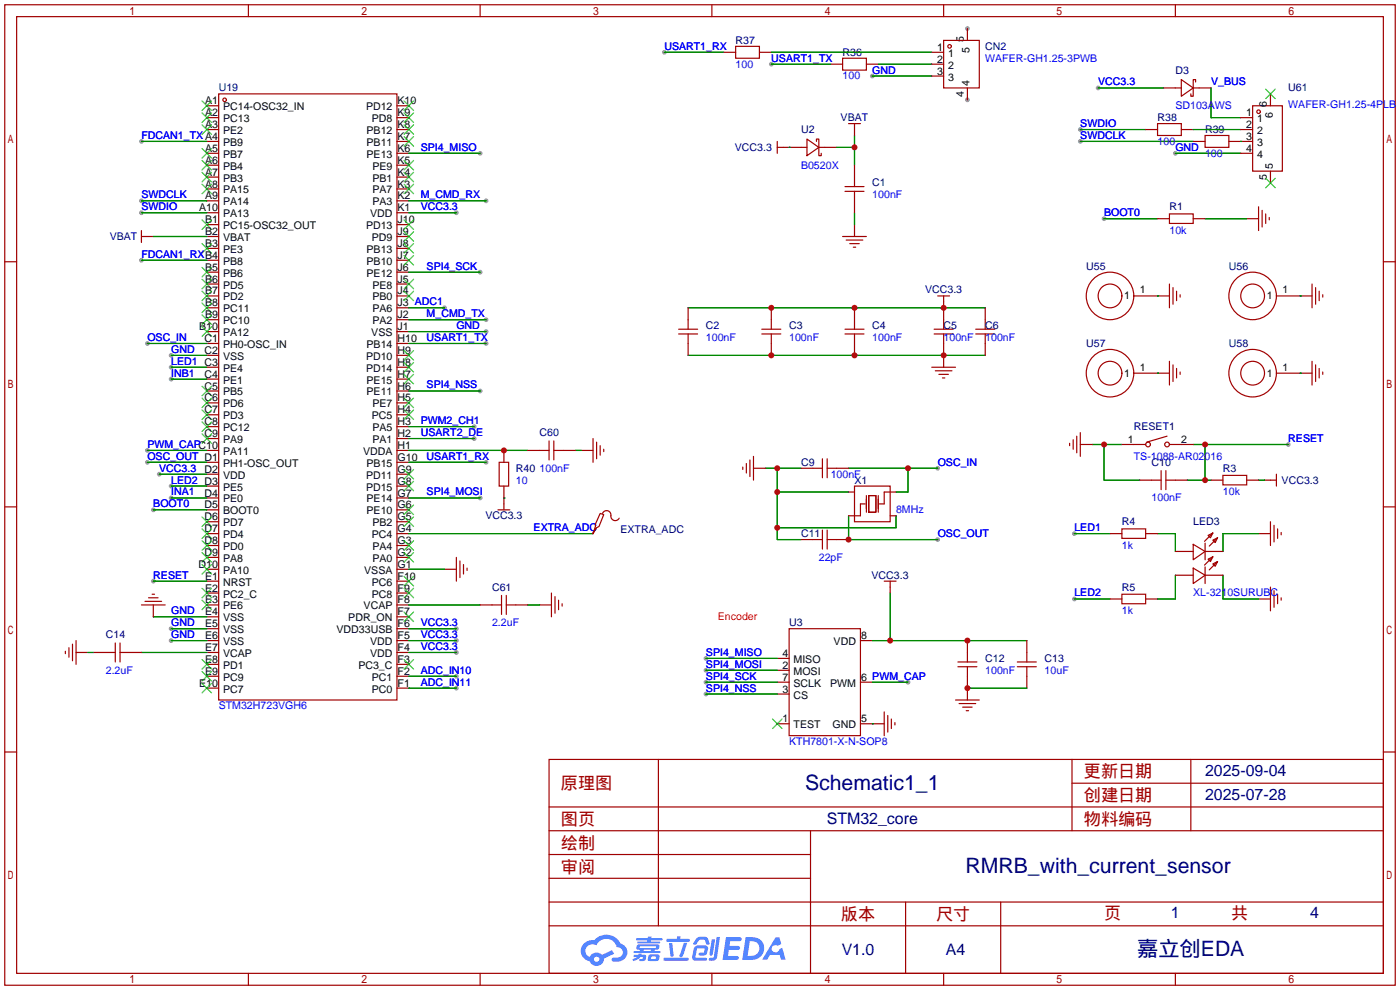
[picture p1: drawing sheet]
<svg xmlns="http://www.w3.org/2000/svg" width="299mm" height="212mm" viewBox="0 0 299 212" stroke-linecap="round" stroke-linejoin="round" font-family="sans-serif">
<g fill="#999">
<circle cx="206.8" cy="6.1" r=".51"/>
<circle cx="206.8" cy="21.3" r=".51"/>
<circle cx="200.4" cy="100.1" r=".51"/>
<circle cx="200.4" cy="115.3" r=".51"/>
<circle cx="236" cy="46.7" r=".51"/>
<circle cx="275.3" cy="95" r=".51"/>
<circle cx="251.2" cy="32.8" r=".51"/>
<circle cx="229.6" cy="114" r=".51"/>
<circle cx="229.6" cy="128" r=".51"/>
<circle cx="150.9" cy="148.3" r=".51"/>
<circle cx="150.9" cy="145.8" r=".51"/>
<circle cx="150.9" cy="140.7" r=".51"/>
<circle cx="150.9" cy="143.3" r=".51"/>
<circle cx="164.8" cy="13.7" r=".51"/>
<circle cx="230.9" cy="27.7" r=".51"/>
<circle cx="230.9" cy="30.2" r=".51"/>
<circle cx="234.7" cy="18.8" r=".51"/>
<circle cx="97.5" cy="139.4" r=".51"/>
<circle cx="97.5" cy="136.9" r=".51"/>
<circle cx="36.6" cy="134.4" r=".51"/>
<circle cx="36.6" cy="136.9" r=".51"/>
<circle cx="103.9" cy="70.9" r=".51"/>
<circle cx="97.5" cy="45.5" r=".51"/>
<circle cx="30.2" cy="45.5" r=".51"/>
<circle cx="36.6" cy="75.9" r=".51"/>
<circle cx="95" cy="65.8" r=".51"/>
<circle cx="101.3" cy="91.2" r=".51"/>
<circle cx="32.8" cy="124.2" r=".51"/>
<circle cx="103.9" cy="98.8" r=".51"/>
<circle cx="103.9" cy="73.4" r=".51"/>
<circle cx="102.6" cy="83.6" r=".51"/>
<circle cx="102.6" cy="58.2" r=".51"/>
<circle cx="102.6" cy="32.8" r=".51"/>
<circle cx="102.6" cy="106.4" r=".51"/>
<circle cx="103.9" cy="42.9" r=".51"/>
<circle cx="103.9" cy="68.3" r=".51"/>
<circle cx="31.5" cy="73.4" r=".51"/>
<circle cx="31.5" cy="98.8" r=".51"/>
<circle cx="32.8" cy="109" r=".51"/>
<circle cx="30.2" cy="42.9" r=".51"/>
<circle cx="194.1" cy="145.8" r=".51"/>
<circle cx="31.5" cy="96.3" r=".51"/>
<circle cx="36.6" cy="106.4" r=".51"/>
<circle cx="36.6" cy="81" r=".51"/>
<circle cx="36.6" cy="78.5" r=".51"/>
<circle cx="36.6" cy="103.9" r=".51"/>
<circle cx="97.5" cy="134.4" r=".51"/>
<circle cx="142" cy="11.2" r=".51"/>
<circle cx="186.4" cy="16.3" r=".51"/>
<circle cx="34" cy="101.3" r=".51"/>
<circle cx="101.3" cy="93.7" r=".51"/>
<circle cx="30.2" cy="30.2" r=".51"/>
<circle cx="30.2" cy="55.6" r=".51"/>
<circle cx="97.5" cy="144.5" r=".51"/>
<circle cx="97.5" cy="147.1" r=".51"/>
</g>
<g fill="none" stroke="#a10000" stroke-width=".25">
<path d="M1 1h297.2v209.6h-297.2zM3.6 3.6h292.1v204.4h-292.1zM53.1 1v2.6M102.6 1v2.6M152.1 1v2.6M201.7 1v2.6M251.2 1v2.6M1 55.9h2.6M295.7 55.9h2.5M1 108.3h2.6M295.7 108.3h2.5M1 160.7h2.6"/>
<path d="M117.3 162.3h178.4v45.7h-178.4zM117.3 177.5h178.4M117.3 172.5h178.4M140.7 162.3v35.6M173.2 177.5v30.5M229.1 162.3v15.2M229.1 167.4h66.6M254.5 162.3v15.2M295.7 160.7h2.5M117.3 182.6h55.9M117.3 197.9h178.4M117.3 192.8h178.4"/>
<path d="M117.3 187.7h55.9M193.5 192.8v15.2M213.9 192.8v15.2M53.1 208v2.6M102.6 208v2.6M152.1 208v2.6M201.7 208v2.6M251.2 208v2.6"/>
</g>
<g fill="#5487ff">
<path d="M155.2 200.3h2.6a.48 .48 0 0 1 .7 .4 .48 .48 0 0 1-.6 .4h-1.8l-.2 1.1h1.9a.43 .43 0 0 1 .4 .4 .43 .43 0 0 1-.5 .4h-1.9l-.2 1.3h1.7a.45 .45 0 0 1 .5 .2 .45 .45 0 0 1-.1 .6h-3.3z"/>
<path d="M165.7 200.3h.9l.4 1.5-.8 .3a.84 .84 0 0 0-1.2 .3 .84 .84 0 0 0 .4 1.1 .84 .84 0 0 0 1.1-.4l.1-.2 .6-.3 .7 2.5h-1l-.2-1h-2.1l-.6 1h-1.1z"/>
<path d="M152.1 200.8h.7l-.5 3.1a.36 .36 0 0 1-.3 .3 .36 .36 0 0 1-.4-.3z"/>
<path d="M153.2 200.2h.7l-.6 4.3a1.13 1.13 0 0 1-1.8 .6l.2-.4h.7l.2-.2z"/>
<path d="M148.9 200.6l.6-.4h1a.77 .77 0 0 1 .9 .5l.3 1-.2 .2h-.5l-.3-.9-.2-.2-1 .1-.7 1-.6-.1-.1-.2z"/>
<path d="M148.4 202.4l.6-.3h1.7a.81 .81 0 0 1 .7 .5 .81 .81 0 0 1-.2 .8 .81 .81 0 0 1-.9 .8h-.7a.32 .32 0 0 1-.3-.3 .32 .32 0 0 1 .4-.3h.7l.2-.9-1.6 .1-.4 1.8 2.2 .1a.32 .32 0 0 1 .3 .4 .32 .32 0 0 1-.4 .2h-2.2l-.5-.3-.1-.5z"/>
<path d="M141.9 204.7h5a.33 .33 0 0 1 .3 .3 .33 .33 0 0 1-.3 .3h-4.9l-.2-.1z"/>
<path d="M146.1 201.5h.8l-.7 2a.98 .98 0 0 1-.7 1.1l-.3-.3z"/>
<path d="M143 201.6h.7l.3 2.5a.34 .34 0 0 1-.3 .4 .34 .34 0 0 1-.4-.3z"/>
<path d="M142.5 200.7h2.1l.3-.6h.6l-.1 .6h1.7a.32 .32 0 0 1 .4 .3 .32 .32 0 0 1-.4 .3h-4.5l-.2-.2z"/>
<path d="M135.5 204.1h.9l.1-.3h.6v.3h.8a.82 .82 0 0 1-.5 1.3h-.8v-.4l.7-.1 .1-.3a.68 .68 0 0 0-1 .4l-1.1 .4-.1-.4 .9-.5h-.7z"/>
<path d="M136 200.5h2.4l.1-.3h.7v.3h2.2l.2 .3-.2 .2h-2.3v.2h1.8l.2 .3-.2 .1h-4.5l-.1-.4h2l.1-.2h-2.3l-.1-.2z"/>
<path d="M159.4 200.3l-.8 4.9h1.7a2.5 2.5 0 0 0 3-2.5 2.5 2.5 0 0 0-3.1-2.4zM160.3 201.1a1.61 1.61 0 0 1 2 1.5 1.61 1.61 0 0 1-1.8 1.7h-.7z"/>
<path d="M136.2 202a.55 .55 0 0 0-.2 .8 .55 .55 0 0 0 .7 .2l.1 .3h-1.3v.3l5.4 .1 .3-.2-.2-.2h-1.2l.2-.3a.7 .7 0 0 0 .8-.3 .7 .7 0 0 0 0-.8l-4.2-.1zM136.8 202.3l3.3-.1 .1 .1-.2 .3h-3.2zM137.5 203h1.7l-.2 .3h-1.4z"/>
<path d="M138.6 204.2a1.05 1.05 0 0 0 0 1.2 2.91 2.91 0 0 0 2.2-.2 .98 .98 0 0 0 0-1.2h-1.6zM139.2 204.5l.9-.1 .1 .4-.2 .2-.8-.1z"/>
<path d="M124.9 201.6a2.23 2.23 0 0 0-.7 2.3 2.23 2.23 0 0 0 1.8 1.6 1.58 1.58 0 0 0 1.8 .9 1.58 1.58 0 0 0 1.3-1.5l2.2-1.1-.5-.7-2.1 1a1.65 1.65 0 0 0-2.7 .4 1.45 1.45 0 0 1-.8-1.9 1.45 1.45 0 0 1 2-.7l.3 .1a2.3 2.3 0 0 1 2.3-1.3 2.3 2.3 0 0 1 2 1.7 1.12 1.12 0 0 1 1.3 1 1.12 1.12 0 0 1-1.1 1.2h-.7a.45 .45 0 0 0-.6 .4 .45 .45 0 0 0 .5 .5 2.21 2.21 0 0 0 2.2-.5 2.21 2.21 0 0 0 .5-2.3 2.13 2.13 0 0 0-1.3-1.1 3.3 3.3 0 0 0-5.6-.7l-1.1 .1zM127 205a.57 .57 0 0 1 1.1 0 .57 .57 0 0 1-1.1 0z"/>
</g>
<g fill="none" stroke="#a10000" stroke-width=".25">
<path d="M154.7 11.2h2.5M157.2 9.9h5.1v2.5h-5.1zM162.3 11.2h2.5M177.5 13.7h2.6M180.1 12.4h5.1v2.6h-5.1zM185.2 13.7h2.5M199.1 13.7h2.6M199.1 11.2h2.6M199.1 16.3h2.6M201.7 8.6h7.6v10.2h-7.6zM206.8 6.1v2.5M206.8 18.8v2.5"/>
<path d="M248.7 18.8h3.8M252.5 17l2.5 1.8-2.5 1.8zM255 18.8h3.8M255.5 17.5v-.5h-.5v3.6h-.5v-.5M44.2 27.7h2.5M44.2 30.2h2.5M44.2 22.6h2.5M44.2 25.1h2.5M44.2 32.8h2.5M44.2 35.3h2.5M44.2 37.8h2.5M46.7 20.1h38.1v129.5h-38.1z"/>
<path d="M84.8 27.7h2.6M84.8 30.2h2.6M84.8 22.6h2.6M84.8 25.1h2.6M84.8 32.8h2.6M84.8 35.3h2.6M84.8 37.8h2.6M166.1 31.5h6.4M166.1 30.2v2.6M172.5 29.7l2.5 1.8-2.5 1.8zM174.5 30.2v-.5h.5v3.6h.5v-.5M175 31.5h3.8"/>
<path d="M180.6 39.9h4.1M181.4 26.4h2.5M182.6 26.4v2.6M182.6 35.3v4.6M244.9 27.7h2.5M247.4 26.4h5.1v2.6h-5.1zM252.5 27.7h2.5M255 30.2h2.6M257.6 29h5v2.5h-5zM262.6 30.2h5.1M265.2 27.7h2.5M265.2 25.1h2.5"/>
<path d="M265.2 32.8h2.5M267.7 22.6h6.4v14h-6.4zM271.5 20.1v2.5M271.5 36.6v2.5M30.2 50.5h2.6M30.2 49.3v2.5M44.2 50.5h2.5M44.2 40.4h2.5M44.2 42.9h2.5M44.2 45.5h2.5M44.2 48h2.5M44.2 53.1h2.5"/>
<path d="M44.2 55.6h2.5M44.2 58.2h2.5M84.8 50.5h2.6M84.8 40.4h2.6M84.8 42.9h2.6M84.8 45.5h2.6M84.8 48h2.6M84.8 53.1h2.6M84.8 55.6h2.6M84.8 58.2h2.6M180.1 50.5h5.1M180.6 40.9h4.1"/>
<path d="M180.8 51.3h3.6M181.6 52.1h2M182.4 52.8h.5M182.6 40.9v4.6M182.6 48v2.5M247.4 46.7h2.5M249.9 45.7h5.1v2.1h-5.1zM255 46.7h2.6M266.4 46.7h2.6M269 44.2v5.1M269.7 45v3.5M270.5 45.7v2.1"/>
<path d="M271.3 46.5v.5M44.2 63.2h2.5M44.2 78.5h2.5M44.2 60.7h2.5M44.2 65.8h2.5M44.2 68.3h2.5M44.2 70.9h2.5M44.2 73.4h2.5M44.2 75.9h2.5M84.8 63.2h2.6M84.8 78.5h2.6M84.8 60.7h2.6"/>
<path d="M84.8 65.8h2.6M84.8 68.3h2.6M84.8 70.9h2.6M84.8 73.4h2.6M84.8 75.9h2.6M145 71.4h4.1M145 70.4h4.1M147.1 65.8v4.6M147.1 71.4v4.5M162.8 71.4h4.1M162.8 70.4h4.1M164.8 65.8v4.6"/>
<path d="M164.8 71.4v4.5M180.6 71.4h4.1M180.6 70.4h4.1M182.6 65.8v4.6M182.6 71.4v4.5M199.1 78.5h5.1M199.6 71.4h4.1M199.6 70.4h4.1M199.9 79.2h3.6M200.4 63.2h2.5M201.7 63.2v7.2M201.7 71.4v7.1"/>
<path d="M208.5 71.4h4.1M208.5 70.4h4.1M210.6 65.8v4.6M210.6 71.4v4.5M242.3 63.2h7.6M242.3 79.8h7.6M249.9 60.7v5.1M249.9 77.2v5.1M250.7 61.5v3.5M250.7 78v3.5M251.5 62.2v2.1M251.5 78.7v2.1"/>
<path d="M252.2 63v.5M252.2 79.5v.5M272.8 63.2h7.6M272.8 79.8h7.6M280.4 60.7v5.1M280.4 77.2v5.1M281.2 61.5v3.5M281.2 78v3.5M281.9 62.2v2.1M281.9 78.7v2.1M282.7 63v.5M282.7 79.5v.5"/>
<path d="M44.2 81h2.5M44.2 83.6h2.5M44.2 86.1h2.5M44.2 88.6h2.5M44.2 91.2h2.5M44.2 93.7h2.5M44.2 96.3h2.5M44.2 98.8h2.5M84.8 81h2.6M84.8 83.6h2.6M84.8 86.1h2.6M84.8 88.6h2.6"/>
<path d="M84.8 91.2h2.6M84.8 93.7h2.6M84.8 96.3h2.6M84.8 98.8h2.6M106.7 98.8h2v5.1h-2zM107.7 96.3v2.5M112.8 96.3h4.5M117.3 94.2v4.1M118.4 96.3h4.5M118.4 94.2v4.1M124.2 96.3h2.5M126.7 93.7v5.1"/>
<path d="M127.5 94.5v3.5M128.3 95.2v2.1M129 96v.5M158.7 99.8v.5M159.5 99.1v2M160.3 98.3v3.6M161 97.5v5.1M175.8 98v4.1M176.8 98v4.1M200.7 80h2M201.4 80.8h.5M228.6 94.7v.5"/>
<path d="M229.4 94v2M230.1 93.2v3.6M230.9 95h2.5M230.9 92.5v5M239.8 95h5.1M249.4 93.2l-4.3 1.3M249.9 95h5.1M44.2 114h2.5M44.2 101.3h2.5M44.2 103.9h2.5M44.2 106.4h2.5M44.2 109h2.5"/>
<path d="M44.2 111.5h2.5M44.2 116.6h2.5M44.2 119.1h2.5M84.8 114h2.6M84.8 101.3h2.6M84.8 103.9h2.6M84.8 106.4h2.6M84.8 109h2.6M84.8 111.5h2.6M84.8 116.6h2.6M84.8 119.1h2.6M97.5 119.1v5.1"/>
<path d="M98.3 119.9v3.5M106.4 109h2.6M107.7 103.9v5.1M126.7 113.8v.2M128.3 109.7l.7 .3-1 2.5-.5 .3-.8 1.2 .6-1.5v-.5zM128.8 109.7a.93 .93 0 0 1 1.1-.5 .93 .93 0 0 1 .7 1 .94 .94 0 0 0 .6 1 .94 .94 0 0 0 1.1-.5M161 100.1h2.6M171.2 100.1h4.6M171.2 115.3h4.6M175.8 113.3v4M176.8 100.1h4.6M176.8 113.3v4"/>
<path d="M176.8 115.3h4.6M181.4 105.2h1.2M182.6 103.9h7.6v7.6h-7.6zM184.9 107.7h-1v2.5h-2.5M185.2 105.9v3.6M185.7 105.9h1.5v3.6h-1.5zM187.7 105.9v3.6M190.2 110.2h1.3M191.5 105.2h-2.5v2.5h-1M237.2 114h2.6M239.8 113h5.1v2.1h-5.1zM243.6 102.6h4.6"/>
<path d="M244.9 114h2.5M248.2 100.6v4M249.2 102.6h4.5M249.2 100.6v4M251.2 117.9h3.8M255 116.3l2.6 1.6-2.6 1.7zM257.6 116.1v3.5M257.6 117.9h3.8M258.2 119.5l1-.5-.5 1zM258.2 114.4l1-.5-.5 1zM258.8 102.6h2.6M259.2 115.4l1-.5-.5 1.1z"/>
<path d="M259.2 119l-1.8 1.8M259.2 113.9l-1.8 1.8M260.2 114.9l-1.8 1.8M261.4 101.6h5v2h-5zM266.4 102.6h2.6M269 114h2.5M270.3 102.6h2.5M271.5 111.5v5.1M272.3 112.3v3.5M272.8 101.3v2.6M273 113v2.1M273.8 113.8v.5"/>
<path d="M14 139.2v.5M14.7 138.4v2.1M15.5 137.7v3.5M16.3 139.4h2.5M16.3 136.9v5.1M20.1 139.4h4.5M24.6 137.4v4.1M25.7 139.4h4.5M25.7 137.4v4.1M30.2 129.3h5.1M31 128.5h3.5M31.7 127.8h2.1"/>
<path d="M32.5 127h.5M32.8 129.3v2.5M44.2 136.9h2.5M44.2 124.2h2.5M44.2 121.7h2.5M44.2 126.7h2.5M44.2 129.3h2.5M44.2 131.8h2.5M44.2 134.4h2.5M44.2 139.4h2.5M84.8 136.9h2.6M84.8 124.2h2.6"/>
<path d="M84.8 121.7h2.6M84.8 126.7h2.6M84.8 129.3h2.6M84.8 131.8h2.6M84.8 134.4h2.6M84.8 139.4h2.6M95 121.7h2.5M99.1 120.6v2.1M99.8 121.4v.5M102.6 129.3h4.6M107.2 127.3v4M108.2 129.3h4.6"/>
<path d="M108.2 127.3v4M115.3 129.3h2.6M117.9 126.7v5.1M118.6 127.5v3.6M119.4 128.3v2M120.1 129v.5M168.7 134.4h15.2v22.8h-15.2zM183.9 136.9h2.5M189 124.2h2.5M190.2 124.2v2.5M206.8 136.9v4.6M219.5 136.9v4.6"/>
<path d="M237.2 128h2.6M239.8 127h5.1v2h-5.1zM244.9 128h2.5M251.2 122.9h3.8M255 121.4l2.6 1.5-2.6 1.8zM257.6 122.9h3.8M257.6 121.2v3.5M259.2 120.5l1-.5-.5 1zM260.2 120l-1.8 1.8M269 128h2.5M271.5 125.5v5.1M272.3 126.2v3.6"/>
<path d="M273 127v2M273.8 127.8v.5M44.2 142h2.5M44.2 144.5h2.5M44.2 147.1h2.5M84.8 142h2.6M84.8 144.5h2.6M84.8 147.1h2.6M166.1 140.7h2.6M166.1 143.3h2.6M166.1 148.3h2.6M166.1 145.8h2.6"/>
<path d="M166.1 154.7h2.6M183.9 145.8h2.5M183.9 154.7h5.1M189 152.1v5.1M189.7 152.9v3.6M190.5 153.7v2M191.3 154.4v.5M204.2 149.6h5.1M204.7 142.5h4.1M204.7 141.5h4.1M205 150.4h3.5M205.7 151.1h2.1"/>
<path d="M206.5 151.9h.5M206.8 142.5v7.1M217.4 142.5h4.1M217.4 141.5h4.1M219.5 142.5v4.6"/>
<circle cx="202.9" cy="9.9" r=".38"/>
<circle cx="48" cy="21.3" r=".38"/>
<circle cx="269" cy="23.9" r=".38"/>
<circle cx="237.2" cy="79.8" r="2.54"/>
<circle cx="237.2" cy="63.2" r="2.54"/>
<circle cx="237.2" cy="63.2" r="5.1"/>
<circle cx="237.2" cy="79.8" r="5.1"/>
<circle cx="267.7" cy="79.8" r="2.54"/>
<circle cx="267.7" cy="63.2" r="2.54"/>
<circle cx="267.7" cy="63.2" r="5.1"/>
<circle cx="267.7" cy="79.8" r="5.1"/>
<circle cx="245.4" cy="95" r=".51"/>
<circle cx="249.4" cy="95" r=".51"/>
</g>
<g fill="none" stroke="#008700" stroke-width=".25">
<path d="M142 11.2h12.7M164.8 13.7h12.7M164.8 11.2h34.3M186.4 16.3h12.7M187.7 13.7h11.4M234.7 18.8h14M258.8 18.8v6.3h6.4M30.2 30.2h14M87.4 32.8h15.2M168.7 31.5h.1M178.8 31.5h3.8M182.6 29v6.3"/>
<path d="M230.9 27.7h14M230.9 30.2h24.1M251.2 32.8h14M255 27.7h10.2M265.2 30.2h.1M30.2 45.5h14M30.2 42.9h14M30.2 55.6h14M32.8 50.5h11.4M87.4 45.5h10.1M87.4 58.2h15.2M87.4 42.9h16.5"/>
<path d="M182.6 45.5v2.5M236 46.7h11.4M257.6 46.7h8.8M31.5 73.4h12.7M36.6 75.9h7.6M36.6 78.5h7.6M87.4 65.8h7.6M87.4 70.9h16.5M87.4 73.4h16.5M87.4 68.3h16.5M147.1 65.8h63.5M147.1 75.9h63.5"/>
<path d="M247.4 63.2h.1M247.4 79.8h.1M277.9 79.8h.1M277.9 63.2h.1M31.5 96.3h12.7M31.5 98.8h12.7M36.6 81h7.6M87.4 96.3h25.4M87.4 91.2h13.9M87.4 98.8h16.5M87.4 83.6h15.2M87.4 93.7h13.9"/>
<path d="M122.9 96.3h1.3M233.4 95h6.4M236 95v7.6h7.6M255 95h20.3M257.6 95v7.6M32.8 109h11.4M34 101.3h10.2M36.6 106.4h7.6M36.6 103.9h7.6M87.4 114h39.3M87.4 106.4h15.2M107.7 106.4h.1"/>
<path d="M163.6 100.1h7.6M166.1 100.1v15.2h5.1M166.1 105.2h15.3M181.4 100.1h19M181.4 110.2v5.1h19M191.5 110.2v2.6h-25.4M194.1 100.1v5.1h-2.6M229.6 114h7.6M247.4 114h3.8v3.9M253.7 102.6h5.1M269 102.6h1.3M269 114h-7.6v3.9"/>
<path d="M18.8 139.4h1.3M30.2 139.4h14M32.8 131.8h11.4M32.8 124.2h11.4M36.6 136.9h7.6M36.6 134.4h7.6M87.4 136.9h10.1M87.4 139.4h10.1M87.4 134.4h10.1M87.4 121.7h7.6M87.4 129.3h15.2M112.8 129.3h2.5"/>
<path d="M186.4 136.9h33.1M190.2 126.7v10.2M229.6 128h7.6M251.2 122.9v5.1h-3.8M261.4 122.9v5.1h7.6M87.4 147.1h10.1M87.4 144.5h10.1M150.9 148.3h15.2M150.9 145.8h15.2M150.9 140.7h15.2M150.9 143.3h15.2M186.4 154.7h.1"/>
<path d="M186.4 145.8h7.7M206.8 147.1h12.7"/>
</g>
<g fill="none" stroke="#3c3" stroke-width=".25">
<path d="M270.5 19.1l2 2M272.5 19.1l-2 2M43.2 21.6l2 2M43.2 24.1l2 2.1M43.2 26.7l2 2M43.2 31.8l2 2M43.2 34.3l2 2M43.2 36.8l2 2.1M43.2 39.4l2 2M45.2 21.6l-2 2M45.2 24.1l-2 2.1M45.2 26.7l-2 2"/>
<path d="M45.2 31.8l-2 2M45.2 34.3l-2 2M45.2 36.8l-2 2.1M45.2 39.4l-2 2M86.4 39.4l2 2M86.4 36.8l2 2.1M86.4 34.3l2 2M86.4 29.2l2 2M86.4 26.7l2 2M86.4 24.1l2 2.1M86.4 21.6l2 2M88.4 24.1l-2 2.1"/>
<path d="M88.4 26.7l-2 2M88.4 39.4l-2 2M88.4 36.8l-2 2.1M88.4 34.3l-2 2M88.4 29.2l-2 2M88.4 21.6l-2 2M270.5 38.1l2 2M272.5 38.1l-2 2M43.2 47l2 2M43.2 52.1l2 2M43.2 57.2l2 2M43.2 59.7l2 2"/>
<path d="M45.2 47l-2 2M45.2 52.1l-2 2M45.2 57.2l-2 2M45.2 59.7l-2 2M86.4 59.7l2 2M86.4 54.6l2 2M86.4 52.1l2 2M86.4 49.5l2 2.1M86.4 47l2 2M88.4 47l-2 2M88.4 49.5l-2 2.1M88.4 59.7l-2 2"/>
<path d="M88.4 54.6l-2 2M88.4 52.1l-2 2M43.2 62.2l2 2.1M43.2 64.8l2 2M43.2 67.3l2 2M43.2 69.8l2 2.1M45.2 62.2l-2 2.1M45.2 64.8l-2 2M45.2 67.3l-2 2M45.2 69.8l-2 2.1M86.4 77.5l2 2M86.4 74.9l2 2.1"/>
<path d="M86.4 62.2l2 2.1M88.4 74.9l-2 2.1M88.4 77.5l-2 2M88.4 62.2l-2 2.1M43.2 82.5l2 2.1M43.2 85.1l2 2M43.2 87.6l2 2.1M43.2 90.2l2 2M43.2 92.7l2 2M45.2 82.5l-2 2.1M45.2 85.1l-2 2M45.2 87.6l-2 2.1"/>
<path d="M45.2 90.2l-2 2M45.2 92.7l-2 2M86.4 87.6l2 2.1M86.4 85.1l2 2M86.4 80l2 2M88.4 85.1l-2 2M88.4 87.6l-2 2.1M88.4 80l-2 2M43.2 110.5l2 2M43.2 113l2 2.1M43.2 115.6l2 2M43.2 118.1l2 2"/>
<path d="M45.2 110.5l-2 2M45.2 113l-2 2.1M45.2 115.6l-2 2M45.2 118.1l-2 2M86.4 118.1l2 2M86.4 115.6l2 2M86.4 110.5l2 2M86.4 107.9l2 2.1M86.4 102.9l2 2M86.4 100.3l2 2.1M88.4 102.9l-2 2M88.4 118.1l-2 2"/>
<path d="M88.4 115.6l-2 2M88.4 110.5l-2 2M88.4 107.9l-2 2.1M88.4 100.3l-2 2.1M43.2 120.6l2 2.1M43.2 125.7l2 2.1M43.2 128.3l2 2M45.2 120.6l-2 2.1M45.2 125.7l-2 2.1M45.2 128.3l-2 2M86.4 130.8l2 2M86.4 125.7l2 2.1"/>
<path d="M86.4 123.2l2 2M88.4 130.8l-2 2M88.4 125.7l-2 2.1M88.4 123.2l-2 2M43.2 141l2 2M43.2 143.5l2 2M43.2 146.1l2 2M45.2 141l-2 2M45.2 143.5l-2 2M45.2 146.1l-2 2M86.4 141l2 2M88.4 141l-2 2"/>
<path d="M165.1 153.7l2 2M167.1 153.7l-2 2"/>
</g>
<g fill="#c00">
<circle cx="182.6" cy="31.5" r=".63"/>
<circle cx="164.8" cy="65.8" r=".63"/>
<circle cx="182.6" cy="65.8" r=".63"/>
<circle cx="201.7" cy="65.8" r=".63"/>
<circle cx="164.8" cy="75.9" r=".63"/>
<circle cx="182.6" cy="75.9" r=".63"/>
<circle cx="201.7" cy="75.9" r=".63"/>
<circle cx="166.1" cy="100.1" r=".63"/>
<circle cx="166.1" cy="105.2" r=".63"/>
<circle cx="166.1" cy="112.8" r=".63"/>
<circle cx="194.1" cy="100.1" r=".63"/>
<circle cx="181.4" cy="115.3" r=".63"/>
<circle cx="257.6" cy="102.6" r=".63"/>
<circle cx="257.6" cy="95" r=".63"/>
<circle cx="236" cy="95" r=".63"/>
<circle cx="190.2" cy="136.9" r=".63"/>
<circle cx="206.8" cy="136.9" r=".63"/>
<circle cx="206.8" cy="147.1" r=".63"/>
<circle cx="107.7" cy="96.3" r=".63"/>
</g>
<g font-size="4.5" fill="#000080">
<text x="172.1" y="168.8">Schematic1_1</text>
<text x="206.3" y="186.6">RMRB_with_current_sensor</text>
<text x="243" y="204.4">嘉立创EDA</text>
</g>
<g font-size="3.7" fill="#a00000">
<text x="231.6" y="166.2">更新日期</text>
<text x="119.9" y="168.7">原理图</text>
<text x="231.6" y="171.2">创建日期</text>
<text x="119.9" y="176.3">图页</text>
<text x="231.6" y="176.3">物料编码</text>
<text x="119.9" y="181.4">绘制</text>
<text x="119.9" y="186.5">审阅</text>
<text x="179.7" y="196.6">版本</text>
<text x="200" y="196.6">尺寸</text>
<text x="236" y="196.4">页</text>
<text x="263.1" y="196.4">共</text>
</g>
<g font-size="3.4" fill="#000080">
<text x="257.6" y="165.9">2025-09-04</text>
<text x="257.6" y="171">2025-07-28</text>
<text x="176.7" y="176.1">STM32_core</text>
<text x="250.3" y="196.2">1</text>
<text x="280" y="196.2">4</text>
<text x="179.9" y="204">V1.0</text>
<text x="202.1" y="204">A4</text>
</g>
<g font-size="2.3" fill="#00f">
<text x="142" y="10.6">USART1_RX</text>
<text x="157.2" y="14.4">100</text>
<text x="164.8" y="13.2">USART1_TX</text>
<text x="180.1" y="17">100</text>
<text x="186.4" y="15.7">GND</text>
<text x="210.6" y="13.2">WAFER-GH1.25-3PWB</text>
<text x="234.7" y="18.3">VCC3.3</text>
<text x="251.2" y="23.3">SD103AWS</text>
<text x="258.8" y="18.3">V_BUS</text>
<text x="275.3" y="23.1">WAFER-GH1.25-4PLB</text>
<text x="30.2" y="29.7">FDCAN1_TXA4</text>
<text x="230.9" y="27.1">SWDIO</text>
<text x="230.9" y="29.7">SWDCLK</text>
<text x="89.9" y="32.2">SPI4_MISO</text>
<text x="247.4" y="31">100</text>
<text x="251.2" y="32.2">GND</text>
<text x="257.6" y="33.5">100</text>
<text x="171.2" y="36">B0520X</text>
<text x="30.2" y="44.9">SWDIO</text>
<text x="30.2" y="42.4">SWDCLK</text>
<text x="89.9" y="44.9">VCC3.3</text>
<text x="89.9" y="42.4">M_CMD_RX</text>
<text x="186.4" y="42.4">100nF</text>
<text x="236" y="46.2">BOOT0</text>
<text x="249.9" y="50">10k</text>
<text x="30.2" y="55.1">FDCAN1_RXB4</text>
<text x="91.2" y="57.6">SPI4_SCK</text>
<text x="91.2" y="67.8">M_CMD_TX</text>
<text x="97.5" y="70.3">GND</text>
<text x="31.5" y="72.9">OSC_IN</text>
<text x="36.6" y="75.4">GND</text>
<text x="36.6" y="77.9">LED1 C3</text>
<text x="91.2" y="72.9">USART1_TX</text>
<text x="150.9" y="72.9">100nF</text>
<text x="168.7" y="72.9">100nF</text>
<text x="186.4" y="72.9">100nF</text>
<text x="201.7" y="72.9">100nF</text>
<text x="210.6" y="72.9">100nF</text>
<text x="36.6" y="80.5">INB1</text>
<text x="91.2" y="83">SPI4_NSS</text>
<text x="31.5" y="95.7">PWM_CAPC10</text>
<text x="89.9" y="90.6">PWM2_CH1</text>
<text x="89.9" y="93.2">USART2_DE</text>
<text x="275.3" y="94.5">RESET</text>
<text x="31.5" y="98.3">OSC_OUT D1</text>
<text x="34" y="100.8">VCC3.3</text>
<text x="91.2" y="98.3">USART1_RX</text>
<text x="115.3" y="100.8">100nF</text>
<text x="200.4" y="99.5">OSC_IN</text>
<text x="242.3" y="98.3">TS-1088-AR02016</text>
<text x="36.6" y="105.9">INA1</text>
<text x="36.6" y="103.3">LED2 D3</text>
<text x="91.2" y="105.9">SPI4_MOSI</text>
<text x="110.2" y="103.3">10</text>
<text x="177.5" y="102.1">100nF</text>
<text x="246.1" y="107.2">100nF</text>
<text x="261.4" y="105.9">10k</text>
<text x="32.8" y="108.4">BOOT0</text>
<text x="114" y="113.5">EXTRA_ADC</text>
<text x="191.5" y="109.7">8MHz</text>
<text x="229.6" y="113.5">LED1</text>
<text x="175" y="119.9">22pF</text>
<text x="200.4" y="114.8">OSC_OUT</text>
<text x="239.8" y="117.3">1k</text>
<text x="32.8" y="123.7">RESET</text>
<text x="36.6" y="131.3">GND</text>
<text x="229.6" y="127.5">LED2</text>
<text x="239.8" y="131.3">1k</text>
<text x="255" y="127.5">XL-3210SURUBC</text>
<text x="36.6" y="133.8">GND</text>
<text x="36.6" y="136.4">GND</text>
<text x="89.9" y="136.4">VCC3.3</text>
<text x="89.9" y="133.8">VCC3.3</text>
<text x="105.2" y="133.8">2.2uF</text>
<text x="22.6" y="144">2.2uF</text>
<text x="89.9" y="138.9">VCC3.3</text>
<text x="89.9" y="144">ADC_IN10</text>
<text x="150.9" y="140.2">SPI4_MISO</text>
<text x="150.9" y="142.7">SPI4_MOSI</text>
<text x="210.6" y="144">100nF</text>
<text x="223.3" y="144">10uF</text>
<text x="89.9" y="146.5">ADC_IN11</text>
<text x="150.9" y="147.8">SPI4_NSS</text>
<text x="150.9" y="145.3">SPI4_SCK</text>
<text x="46.7" y="151.6">STM32H723VGH6</text>
<text x="168.7" y="159.2">KTH7801-X-N-SOP8</text>
</g>
<g font-size="2.3" fill="#000080">
<text x="157.2" y="9.4">R37</text>
<text x="180.1" y="11.9">R36</text>
<text x="210.6" y="10.6">CN2</text>
<text x="251.2" y="15.7">D3</text>
<text x="46.7" y="19.5">U19</text>
<text x="275.3" y="19.5">U61</text>
<text x="171.2" y="28.4">U2</text>
<text x="179.7" y="25.9">VBAT</text>
<text x="247.4" y="25.9">R38</text>
<text x="257.6" y="28.4">R39</text>
<text x="157.1" y="32.2">VCC3.3</text>
<text x="186.4" y="39.8">C1</text>
<text x="249.9" y="44.9">R1</text>
<text x="23.5" y="51.3">VBAT</text>
<text x="232.2" y="57.6">U55</text>
<text x="262.6" y="57.6">U56</text>
<text x="197.7" y="62.7">VCC3.3</text>
<text x="150.9" y="70.3">C2</text>
<text x="168.7" y="70.3">C3</text>
<text x="186.4" y="70.3">C4</text>
<text x="201.7" y="70.3">C5</text>
<text x="210.6" y="70.3">C6</text>
<text x="232.2" y="74.1">U57</text>
<text x="262.6" y="74.1">U58</text>
<text x="115.3" y="93.2">C60</text>
<text x="242.3" y="91.9">RESET1</text>
<text x="110.2" y="100.8">R40</text>
<text x="171.2" y="99.5">C9</text>
<text x="246.1" y="99.5">C10</text>
<text x="261.4" y="100.8">R3</text>
<text x="182.6" y="103.3">X1</text>
<text x="273.9" y="103.3">VCC3.3</text>
<text x="103.7" y="111">VCC3.3</text>
<text x="239.8" y="112.2">R4</text>
<text x="255" y="112.2">LED3</text>
<text x="132.6" y="114">EXTRA_ADC</text>
<text x="171.2" y="114.8">C11</text>
<text x="186.3" y="123.7">VCC3.3</text>
<text x="105.2" y="126.2">C61</text>
<text x="239.8" y="126.2">R5</text>
<text x="22.6" y="136.4">C14</text>
<text x="168.7" y="133.8">U3</text>
<text x="210.6" y="141.4">C12</text>
<text x="223.3" y="141.4">C13</text>
</g>
<g font-size="2.3">
<text x="200.3" y="10.9">1</text>
<text x="206" y="9" transform="rotate(-90 206 9)">5</text>
<text x="207.2" y="11.3" transform="rotate(-90 207.2 11.3)">5</text>
<text x="200.3" y="15.9">3</text>
<text x="200.3" y="13.4">2</text>
<text x="202.6" y="17.2">3</text>
<text x="202.6" y="14.7">2</text>
<text x="202.6" y="12.1">1</text>
<text x="43.8" y="22.3">A1</text>
<text x="47.7" y="23.6">PC14-OSC32_IN</text>
<text x="78.2" y="23.6">PD12</text>
<text x="85" y="22.3">K10</text>
<text x="206" y="20.7" transform="rotate(-90 206 20.7)">4</text>
<text x="207.2" y="18.3" transform="rotate(-90 207.2 18.3)">4</text>
<text x="270.7" y="23" transform="rotate(-90 270.7 23)">6</text>
<text x="43.8" y="24.8">A2</text>
<text x="43.8" y="27.4">A3</text>
<text x="47.7" y="26.1">PC13</text>
<text x="47.7" y="28.6">PE2</text>
<text x="78.3" y="28.6">PB12</text>
<text x="79.5" y="26.1">PD8</text>
<text x="85" y="29.9">K7</text>
<text x="85" y="27.4">K8</text>
<text x="85" y="24.8">K9</text>
<text x="266.3" y="24.8">1</text>
<text x="266.3" y="27.4">2</text>
<text x="266.3" y="29.9">3</text>
<text x="268.7" y="26.1">1</text>
<text x="268.7" y="28.6">2</text>
<text x="272" y="25.3" transform="rotate(-90 272 25.3)">6</text>
<text x="43.8" y="32.5">A5</text>
<text x="43.8" y="35">A6</text>
<text x="47.7" y="31.2">PB9</text>
<text x="47.7" y="33.7">PB7</text>
<text x="78.3" y="33.7">PE13</text>
<text x="78.3" y="31.2">PB11</text>
<text x="85" y="35">K5</text>
<text x="85" y="32.5">K6</text>
<text x="266.3" y="32.5">4</text>
<text x="268.7" y="31.2">3</text>
<text x="268.7" y="33.7">4</text>
<text x="43.8" y="37.5">A7</text>
<text x="43.8" y="40.1">A8</text>
<text x="47.7" y="36.3">PB4</text>
<text x="47.7" y="38.8">PB3</text>
<text x="47.7" y="41.3">PA15</text>
<text x="79.6" y="41.3">PA7</text>
<text x="79.6" y="38.8">PB1</text>
<text x="79.6" y="36.3">PE9</text>
<text x="85" y="40.1">K3</text>
<text x="85" y="37.5">K4</text>
<text x="270.7" y="38.4" transform="rotate(-90 270.7 38.4)">5</text>
<text x="272" y="36.1" transform="rotate(-90 272 36.1)">5</text>
<text x="42.6" y="45.2">A10</text>
<text x="43.8" y="42.6">A9</text>
<text x="43.8" y="47.7">B1</text>
<text x="47.7" y="43.9">PA14</text>
<text x="47.7" y="46.4">PA13</text>
<text x="79.1" y="46.4">VDD</text>
<text x="79.6" y="43.9">PA3</text>
<text x="85" y="47.7">J10</text>
<text x="85" y="45.2">K1</text>
<text x="85" y="42.6">K2</text>
<text x="43.8" y="50.2">B2</text>
<text x="43.8" y="52.8">B3</text>
<text x="47.7" y="49">PC15-OSC32_OUT</text>
<text x="47.7" y="51.5">VBAT</text>
<text x="78.2" y="49">PD13</text>
<text x="79.5" y="51.5">PD9</text>
<text x="85" y="52.8">J8</text>
<text x="85" y="50.2">J9</text>
<text x="43.8" y="57.9">B5</text>
<text x="47.7" y="54">PE3</text>
<text x="47.7" y="56.6">PB8</text>
<text x="47.7" y="59.1">PB6</text>
<text x="78.3" y="59.1">PE12</text>
<text x="78.3" y="56.6">PB10</text>
<text x="78.3" y="54">PB13</text>
<text x="85" y="57.9">J6</text>
<text x="85" y="55.3">J7</text>
<text x="43.8" y="60.4">B6</text>
<text x="43.8" y="62.9">B7</text>
<text x="43.8" y="65.5">B8</text>
<text x="47.7" y="61.7">PD5</text>
<text x="47.7" y="64.2">PD2</text>
<text x="79.6" y="64.2">PB0</text>
<text x="79.6" y="61.7">PE8</text>
<text x="85" y="65.5">J3 ADC1</text>
<text x="85" y="62.9">J4</text>
<text x="85" y="60.4">J5</text>
<text x="240.3" y="64">1</text>
<text x="243.6" y="62.7">1</text>
<text x="270.8" y="64">1</text>
<text x="274.1" y="62.7">1</text>
<text x="42.6" y="70.6">B10</text>
<text x="43.8" y="68">B9</text>
<text x="47.7" y="66.7">PC11</text>
<text x="47.7" y="69.3">PC10</text>
<text x="47.7" y="71.8">PA12</text>
<text x="79.4" y="71.8">VSS</text>
<text x="79.6" y="69.3">PA2</text>
<text x="79.6" y="66.7">PA6</text>
<text x="85" y="70.6">J1</text>
<text x="85" y="68">J2</text>
<text x="43.7" y="73.1">C1</text>
<text x="43.7" y="75.6">C2</text>
<text x="47.7" y="74.4">PH0-OSC_IN</text>
<text x="47.7" y="76.9">VSS</text>
<text x="78.2" y="76.9">PD10</text>
<text x="78.3" y="74.4">PB14</text>
<text x="85" y="75.6">H9</text>
<text x="85" y="73.1">H10</text>
<text x="43.7" y="80.7">C4</text>
<text x="43.7" y="83.3">C5</text>
<text x="47.7" y="79.4">PE4</text>
<text x="47.7" y="82">PE1</text>
<text x="78.2" y="79.4">PD14</text>
<text x="78.3" y="82">PE15</text>
<text x="85" y="83.3">H6</text>
<text x="85" y="80.7">H7</text>
<text x="85" y="78.2">H8</text>
<text x="240.3" y="80.5">1</text>
<text x="243.6" y="79.2">1</text>
<text x="270.8" y="80.5">1</text>
<text x="274.1" y="79.2">1</text>
<text x="43.7" y="85.8">C6</text>
<text x="43.7" y="88.3">C7</text>
<text x="47.7" y="84.5">PB5</text>
<text x="47.7" y="87.1">PD6</text>
<text x="47.7" y="89.6">PD3</text>
<text x="78.3" y="84.5">PE11</text>
<text x="79.5" y="89.6">PC5</text>
<text x="79.6" y="87.1">PE7</text>
<text x="85" y="88.3">H4</text>
<text x="85" y="85.8">H5</text>
<text x="43.7" y="90.9">C8</text>
<text x="43.7" y="93.4">C9</text>
<text x="47.7" y="92.1">PC12</text>
<text x="47.7" y="94.7">PA9</text>
<text x="79.6" y="94.7">PA1</text>
<text x="79.6" y="92.1">PA5</text>
<text x="85" y="96">H1</text>
<text x="85" y="93.4">H2</text>
<text x="85" y="90.9">H3</text>
<text x="241.1" y="94.7">1</text>
<text x="252.5" y="94.7">2</text>
<text x="43.7" y="101">D2</text>
<text x="47.7" y="97.2">PA11</text>
<text x="47.7" y="99.8">PH1-OSC_OUT</text>
<text x="77.6" y="97.2">VDDA</text>
<text x="78.3" y="99.8">PB15</text>
<text x="85" y="101">G9</text>
<text x="85" y="98.5">G10</text>
<text x="43.7" y="106.1">D4</text>
<text x="47.7" y="102.3">VDD</text>
<text x="47.7" y="104.8">PE5</text>
<text x="47.7" y="107.4">PE0</text>
<text x="78.2" y="104.8">PD15</text>
<text x="78.2" y="102.3">PD11</text>
<text x="78.3" y="107.4">PE14</text>
<text x="85" y="106.1">G7</text>
<text x="85" y="103.6">G8</text>
<text x="43.7" y="108.7">D5</text>
<text x="43.7" y="111.2">D6</text>
<text x="43.7" y="113.7">D7</text>
<text x="47.7" y="109.9">BOOT0</text>
<text x="47.7" y="112.5">PD7</text>
<text x="78.3" y="109.9">PE10</text>
<text x="79.6" y="112.5">PB2</text>
<text x="85" y="113.7">G4</text>
<text x="85" y="111.2">G5</text>
<text x="85" y="108.7">G6</text>
<text x="43.7" y="116.3">D8</text>
<text x="43.7" y="118.8">D9</text>
<text x="47.7" y="115">PD4</text>
<text x="47.7" y="117.5">PD0</text>
<text x="79.5" y="115">PC4</text>
<text x="79.6" y="117.5">PA4</text>
<text x="85" y="118.8">G2</text>
<text x="85" y="116.3">G3</text>
<text x="42.4" y="121.4">D10</text>
<text x="43.8" y="123.9">E1</text>
<text x="47.7" y="120.1">PA8</text>
<text x="47.7" y="122.6">PA10</text>
<text x="47.7" y="125.2">NRST</text>
<text x="77.8" y="122.6">VSSA</text>
<text x="79.5" y="125.2">PC6</text>
<text x="79.6" y="120.1">PA0</text>
<text x="85" y="123.9">F10</text>
<text x="85" y="121.4">G1</text>
<text x="43.8" y="126.4">E2</text>
<text x="43.8" y="129">E3</text>
<text x="43.8" y="131.5">E4</text>
<text x="47.7" y="127.7">PC2_C</text>
<text x="47.7" y="130.2">PE6</text>
<text x="77.7" y="130.2">VCAP</text>
<text x="79.5" y="127.7">PC8</text>
<text x="85" y="131.5">F7</text>
<text x="85" y="129">F8</text>
<text x="85" y="126.4">F9</text>
<text x="43.8" y="134.1">E5</text>
<text x="43.8" y="136.6">E6</text>
<text x="47.7" y="132.8">VSS</text>
<text x="47.7" y="135.3">VSS</text>
<text x="47.7" y="137.9">VSS</text>
<text x="71.9" y="135.3">VDD33USB</text>
<text x="74.4" y="132.8">PDR_ON</text>
<text x="79.1" y="137.9">VDD</text>
<text x="85" y="136.6">F5</text>
<text x="85" y="134.1">F6</text>
<text x="178.2" y="137.9">VDD</text>
<text x="184" y="136.6">8</text>
<text x="43.8" y="139.1">E7</text>
<text x="43.8" y="141.7">E8</text>
<text x="47.7" y="140.4">VCAP</text>
<text x="47.7" y="142.9">PD1</text>
<text x="76.6" y="142.9">PC3_C</text>
<text x="79.1" y="140.4">VDD</text>
<text x="85" y="141.7">F3</text>
<text x="85" y="139.1">F4</text>
<text x="167.3" y="140.4">4</text>
<text x="167.3" y="142.9">2</text>
<text x="169.6" y="141.7">MISO</text>
<text x="42.6" y="146.8">E10</text>
<text x="43.8" y="144.2">E9</text>
<text x="47.7" y="145.5">PC9</text>
<text x="47.7" y="148">PC7</text>
<text x="79.5" y="148">PC0</text>
<text x="79.5" y="145.5">PC1</text>
<text x="85" y="146.8">F1</text>
<text x="85" y="144.2">F2</text>
<text x="167.3" y="148">3</text>
<text x="167.3" y="145.5">7</text>
<text x="169.6" y="144.2">MOSI</text>
<text x="169.6" y="149.3">CS</text>
<text x="169.6" y="146.8">SCLK</text>
<text x="177.4" y="146.8">PWM</text>
<text x="184" y="145.5">6 PWM_CAP</text>
<text x="167.3" y="154.4">1</text>
<text x="169.6" y="155.6">TEST</text>
<text x="177.9" y="155.6">GND</text>
<text x="184" y="154.4">5</text>
</g>
<text font-size="2.3" fill="#f00" x="153.4" y="132.6">Encoder</text>
</svg>
